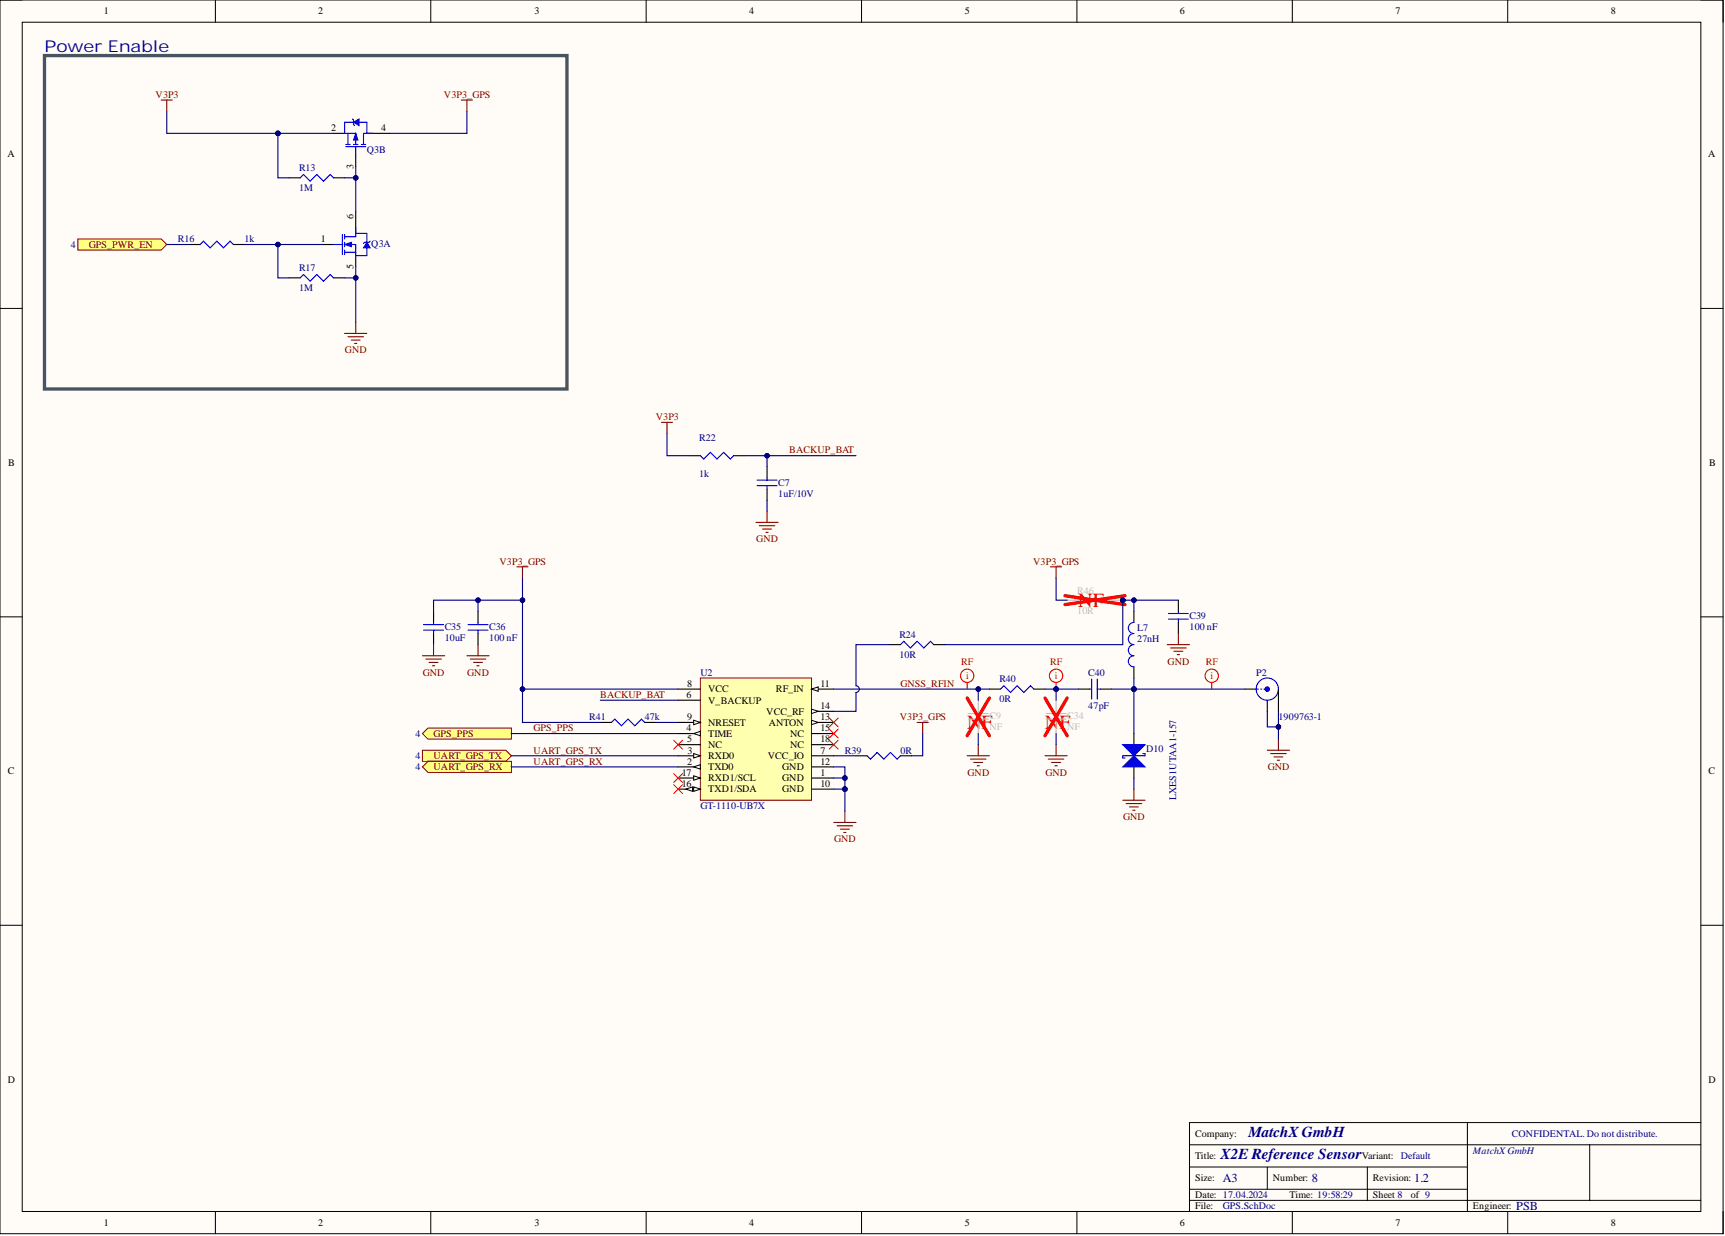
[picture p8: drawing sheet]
<svg xmlns="http://www.w3.org/2000/svg" width="393mm" height="282mm" viewBox="0 0 393 282" stroke-linecap="round" stroke-linejoin="round" font-family="sans-serif">
<path d="M0 0h392.9v281.3h-392.9z" fill-rule="evenodd" fill="#fffcf8"/>
<path d="M0 0h392.9v281.3h-392.9z" fill="none" stroke="#000" stroke-width=".23"/>
<path d="M5.1 5.1h382.7v271.2h-382.7z" fill-rule="evenodd" fill="#fffcf8"/>
<g fill="none" stroke="#000" stroke-width=".23">
<path d="M0 0h5.1M49.1 0v5.1M98.2 0v5.1M147.3 0v5.1M196.5 0v5.1M245.6 0v5.1M294.7 0v5.1M343.8 0v5.1M387.8 0h5.1v5.1M5.1 5.1h382.7v271.2h-382.7zM0 70.3h5.1M387.8 70.3h5.1"/>
<path d="M0 140.7h5.1M387.8 140.7h5.1M0 211h5.1M387.8 211h5.1M334.6 256v20.3M387.8 256h-116.6v20.3M49.1 276.3v5M98.2 276.3v5M147.3 276.3v5M196.5 276.3v5M245.6 276.3v5M271.2 261.1h116.6"/>
<path d="M271.2 266.1h63.4M271.2 273.7h116.6M271.2 271.2h63.4M289 266.1v5.1M294.7 276.3v5M311.8 266.1v7.6M343.8 276.3v5M362.5 261.1v12.6M392.9 276.3v5"/>
</g>
<g fill="none" stroke="#00f" stroke-width=".25">
<path d="M45.6 55.8l.8-.8 1.5 1.5 1.5-1.5 1.6 1.5 1.5-1.5 .7 .8M76 55.8h2.1M78.1 53.5v4.5M78.6 54h2.5M78.6 55.8h2.5v2.5M78.6 57.5h2.5M78.6 53.5v1M78.6 55.3v1M78.6 57v1M159.7 103.9l.8 .8 1.5-1.5 1.5 1.5 1.5-1.5 1.5 1.5 .8-.8M172.6 110.8h4.6M172.6 109.5h4.6"/>
<path d="M174.9 109v.5M174.9 110.8v.7"/>
</g>
<path d="M43.1 55.8h2.5M53.2 55.8h2.6M73.5 55.8h2.5M81.1 58.3v2.5M157.2 103.9h2.5M167.3 103.9h2.5M174.9 106.5v2.5M174.9 111.5v2.6" fill="none" stroke="#000" stroke-width=".25"/>
<path d="M172.4 119.1h5M173.1 119.9h3.6M174.9 116.6v2.5M173.9 120.6h2M174.7 121.4h.5" fill="none" stroke="#800000" stroke-width=".25"/>
<path d="M78.6 55.8l1.5-.5v1z" fill="#00f"/>
<path d="M78.6 55.8l1.5-.5v1z" fill="none" stroke="#00f" stroke-width=".23"/>
<path d="M81.1 53.2v.8M83.7 56.5v1.8h-2.6M83.7 53.2v2.1" fill="none" stroke="#00f" stroke-width=".25"/>
<path d="M81.1 48.2v3.8" fill="none" stroke="#000" stroke-width=".25"/>
<path d="M83.7 55.3l.7 1.2h-1.5z" fill="#00f"/>
<path d="M83.7 55.3l.7 1.2h-1.5z" fill="none" stroke="#00f" stroke-width=".23"/>
<path d="M78.6 30.4h2.5v2.5M78.8 33.5h4.6M78.8 32.9h1M79.3 30.4v2.5M80.6 32.9h1M81.1 33.5v2M82.4 32.9h1M82.9 30.4v2.5M83.7 27.9v2.5M81.1 52v1.2h2.6M84.4 55l-.2 .3h-1.1l-.2 .2" fill="none" stroke="#00f" stroke-width=".25"/>
<path d="M76 30.4h2.6M81.1 35.5v2.5M84.9 30.4h3.8" fill="none" stroke="#000" stroke-width=".25"/>
<path d="M81.1 30.4l.5 1.5h-1z" fill="#00f"/>
<path d="M81.1 30.4l.5 1.5h-1z" fill="none" stroke="#00f" stroke-width=".23"/>
<path d="M78.6 27.9v2.5M82.9 30.4h.8" fill="none" stroke="#00f" stroke-width=".25"/>
<path d="M80.6 27.9l1.3-.8v1.5z" fill="#00f"/>
<path d="M80.6 27.9l1.3-.8v1.5z" fill="none" stroke="#00f" stroke-width=".23"/>
<path d="M78.6 27.9h2M80.4 27.1l.2 .3v1l.3 .2M81.9 27.9h1.8M83.7 30.4h1.2" fill="none" stroke="#00f" stroke-width=".25"/>
<path d="M17.7 54.5h19.1l1.2 1.3-1.2 1.2h-19.1z" fill-rule="evenodd" fill="#ffff80"/>
<path d="M17.7 54.5h19.1l1.2 1.3-1.2 1.2h-19.1z" fill="none" stroke="#800000" stroke-width=".23"/>
<path d="M36.8 22.8h2.5M38 22.8v2.5M105.2 22.8h2.5M106.5 22.8v2.5M78.6 76h5.1M79.3 76.8h3.6M80.1 77.6h2M80.9 78.3h.5M81.1 73.5v2.5" fill="none" stroke="#800000" stroke-width=".25"/>
<path d="M68.4 40.6l.8-.8 1.5 1.5 1.5-1.5 1.6 1.5 1.5-1.5 .7 .8M68.4 63.4l.8-.8 1.5 1.5 1.5-1.5 1.6 1.5 1.5-1.5 .7 .8" fill="none" stroke="#00f" stroke-width=".25"/>
<path d="M65.9 40.6h2.5M76 40.6h2.6M65.9 63.4h2.5M76 63.4h2.6" fill="none" stroke="#000" stroke-width=".25"/>
<path d="M10.1 12.7h119.2v76h-119.2z" fill="none" stroke="#46555f" stroke-width=".76"/>
<path d="M159.7 154.6h25.3v27.9h-25.3z" fill-rule="evenodd" fill="#ffffb0"/>
<path d="M159.7 154.6h25.3v27.9h-25.3z" fill="none" stroke="#800000" stroke-width=".23"/>
<path d="M185 174.9h5.1M185 164.8h5.1" fill="none" stroke="#000" stroke-width=".25"/>
<path d="M185 164.2l1.6 .6-1.6 .5z" fill="#f8fcff"/>
<path d="M185 164.2l1.6 .6-1.6 .5z" fill="none" stroke="#000" stroke-width=".23"/>
<path d="M185 162.2h5.1" fill="none" stroke="#000" stroke-width=".25"/>
<path d="M185 161.7l1.6 .5-1.6 .5z" fill="#f8fcff"/>
<path d="M185 161.7l1.6 .5-1.6 .5z" fill="none" stroke="#000" stroke-width=".23"/>
<path d="M154.6 180h5.1M185 167.3h5.1" fill="none" stroke="#000" stroke-width=".25"/>
<path d="M158.2 179.5l1.5 .5-1.5 .5z" fill="#f8fcff"/>
<path d="M158.2 179.5l1.5 .5-1.5 .5z" fill="none" stroke="#000" stroke-width=".23"/>
<path d="M156.4 180l1.5-.5v1z" fill="#f8fcff"/>
<path d="M156.4 180l1.5-.5v1z" fill="none" stroke="#000" stroke-width=".23"/>
<path d="M154.6 177.4h5.1" fill="none" stroke="#000" stroke-width=".25"/>
<path d="M158.2 176.9l1.5 .5-1.5 .5z" fill="#f8fcff"/>
<path d="M158.2 176.9l1.5 .5-1.5 .5z" fill="none" stroke="#000" stroke-width=".23"/>
<path d="M154.6 174.9h5.1M185 169.8h5.1M185 177.4h5.1" fill="none" stroke="#000" stroke-width=".25"/>
<path d="M158.2 174.9l1.5-.5v1z" fill="#f8fcff"/>
<path d="M158.2 174.9l1.5-.5v1z" fill="none" stroke="#000" stroke-width=".23"/>
<path d="M154.6 172.4h5.1" fill="none" stroke="#000" stroke-width=".25"/>
<path d="M158.2 171.9l1.5 .5-1.5 .5z" fill="#f8fcff"/>
<path d="M158.2 171.9l1.5 .5-1.5 .5z" fill="none" stroke="#000" stroke-width=".23"/>
<path d="M154.6 167.3h5.1" fill="none" stroke="#000" stroke-width=".25"/>
<path d="M158.2 167.3l1.5-.5v1z" fill="#f8fcff"/>
<path d="M158.2 167.3l1.5-.5v1z" fill="none" stroke="#000" stroke-width=".23"/>
<path d="M154.6 159.7h5.1M154.6 157.1h5.1M154.6 169.8h5.1M154.6 164.8h5.1M185 172.4h5.1" fill="none" stroke="#000" stroke-width=".25"/>
<path d="M158.2 164.2l1.5 .6-1.5 .5z" fill="#f8fcff"/>
<path d="M158.2 164.2l1.5 .6-1.5 .5z" fill="none" stroke="#000" stroke-width=".23"/>
<path d="M185 157.1h5.1M185 180h5.1" fill="none" stroke="#000" stroke-width=".25"/>
<path d="M185 157.1l1.6-.5v1.1z" fill="#f8fcff"/>
<path d="M185 157.1l1.6-.5v1.1z" fill="none" stroke="#000" stroke-width=".23"/>
<path d="M139.4 164.8l.8-.8 1.5 1.5 1.5-1.5 1.5 1.5 1.6-1.5 .7 .8" fill="none" stroke="#00f" stroke-width=".25"/>
<path d="M136.9 164.8h2.5M147 164.8h2.6" fill="none" stroke="#000" stroke-width=".25"/>
<path d="M190.1 187.6h5.1M190.9 188.3h3.5M191.6 189.1h2.1M192.4 189.8h.5M192.7 185v2.6" fill="none" stroke="#800000" stroke-width=".25"/>
<path d="M96.3 171.1h19l1.3 1.3-1.3 1.2h-19z" fill-rule="evenodd" fill="#ffff80"/>
<path d="M96.3 171.1h19l1.3 1.3-1.3 1.2h-19z" fill="none" stroke="#800000" stroke-width=".23"/>
<path d="M96.3 174.9l1.3-1.3h19v2.6h-19z" fill-rule="evenodd" fill="#ffff80"/>
<path d="M96.3 174.9l1.3-1.3h19v2.6h-19z" fill="none" stroke="#800000" stroke-width=".23"/>
<path d="M96.3 167.3l1.3-1.3h19v2.6h-19z" fill-rule="evenodd" fill="#ffff80"/>
<path d="M96.3 167.3l1.3-1.3h19v2.6h-19z" fill="none" stroke="#800000" stroke-width=".23"/>
<path d="M153.6 178.9l2 2.1M153.6 176.4l2 2M155.6 178.9l-2 2.1M155.6 176.4l-2 2M189.1 166.3l2 2M189.1 168.8l2 2M189.1 163.7l2 2.1M191.1 166.3l-2 2M191.1 168.8l-2 2M191.1 163.7l-2 2.1" fill="none" stroke="#f00" stroke-width=".23"/>
<path d="M117.9 129.3h2.5M119.1 129.3v2.5M96.3 149.5h5.1M97.1 150.3h3.5M97.8 151.1h2.1M98.6 151.8h.5M98.9 147v2.5M106.5 149.5h5M107.2 150.3h3.6M108 151.1h2M108.7 151.8h.6M109 147v2.5" fill="none" stroke="#800000" stroke-width=".25"/>
<path d="M96.6 143.7h4.5M96.6 142.4h4.5M98.9 141.9v.5M98.9 143.7v.8M106.7 143.7h4.6M106.7 142.4h4.6M109 141.9v.5M109 143.7v.8" fill="none" stroke="#00f" stroke-width=".25"/>
<path d="M98.9 139.4v2.5M109 139.4v2.5M98.9 144.5v2.5M109 144.5v2.5M283.9 157.1h2.5M289 159.7v2.5" fill="none" stroke="#000" stroke-width=".25"/>
<circle cx="289" cy="157.2" r=".51" fill="#00f"/>
<g fill="none" stroke="#00f" stroke-width=".25">
<path d="M286.7 157.1h.3M287.5 157.1h.2M288.2 157.1h.3"/>
<circle cx="289" cy="157.2" r="2.53"/>
<circle cx="289" cy="157.2" r=".51"/>
</g>
<path d="M291.5 157.1v5.1" fill="none" stroke="#000" stroke-width=".25"/>
<path d="M289 171.1h5M289.7 171.9h3.6M290.5 172.6h2M291.3 173.4h.5M291.5 168.6v2.5" fill="none" stroke="#800000" stroke-width=".25"/>
<g fill="none" stroke="#f00" stroke-width=".25">
<path d="M220.5 155.6v1.5M240.8 155.6v1.5"/>
<circle cx="220.5" cy="154.1" r="1.52"/>
<circle cx="240.8" cy="154.1" r="1.52"/>
</g>
<circle cx="240.8" cy="157.2" r=".51" fill="#000080"/>
<circle cx="240.8" cy="157.2" r=".51" fill="none" stroke="#000080" stroke-width=".23"/>
<path d="M258.6 167.3v2.5M258.6 174.9v2.5" fill="none" stroke="#000" stroke-width=".25"/>
<path d="M256 169.8h5.1l-2.5 2.6z" fill="#00f"/>
<path d="M256 169.8h5.1l-2.5 2.6zM260.6 171.9h.5v.5h-5.1v.5h.5" fill="none" stroke="#00f" stroke-width=".25"/>
<path d="M256 174.9l2.6-2.5 2.5 2.5z" fill="#00f"/>
<path d="M228.1 157.1l.8-.7 1.5 1.5 1.5-1.5 1.6 1.5 1.5-1.5 .7 .7M248.4 157.1h.5M248.9 154.9v4.5M250.2 157.1h.8M250.2 154.9v4.5M258.6 141.9a1.27 1.27 0 0 0-1.3 1.3 1.27 1.27 0 0 0 1.3 1.3 1.27 1.27 0 0 0-1.3 1.2 1.27 1.27 0 0 0 1.3 1.3 1.27 1.27 0 0 0-1.3 1.3 1.27 1.27 0 0 0 1.3 1.2 1.27 1.27 0 0 0-1.3 1.3 1.27 1.27 0 0 0 1.3 1.3M256 174.9l2.6-2.5 2.5 2.5z" fill="none" stroke="#00f" stroke-width=".25"/>
<g fill="none" stroke="#800000" stroke-width=".25">
<path d="M220.5 172.4h5.1M221.3 173.1h3.5M222.1 173.9h2M222.8 174.6h.5M223.1 169.8v2.6M238.3 172.4h5.1M239 173.1h3.6M239.8 173.9h2M240.6 174.6h.5M240.8 169.8v2.6M258.6 180v2.5M256 182.5h5.1"/>
<path d="M256.8 183.3h3.5M257.5 184h2.1M258.3 184.8h.5"/>
</g>
<path d="M258.6 139.4v2.5M225.6 157.1h2.5M235.7 157.1h2.6M245.9 157.1h2.5M251 157.1h2.5M258.6 152.1v2.5" fill="none" stroke="#000" stroke-width=".25"/>
<path d="M223.1 159.7v3M240.8 159.7v3M220.8 164h4.6M220.8 162.7h4.6M223.1 164v3.3M238.5 164h4.6M238.5 162.7h4.6M240.8 164v3.3" fill="none" stroke="#bfbebc" stroke-width=".25"/>
<path d="M220.5 159.2l5.1 8.6M225.6 159.2l-5.1 8.6M238.3 159.2l5.1 8.6M243.4 159.2l-5.1 8.6" fill="none" stroke="#f00" stroke-width=".76"/>
<circle cx="256" cy="136.9" r=".51" fill="#000080"/>
<circle cx="256" cy="136.9" r=".51" fill="none" stroke="#000080" stroke-width=".23"/>
<path d="M243.4 136.9h2.5l.7-.8 1.6 1.5 1.5-1.5 1.5 1.5 1.5-1.5 .8 .8h2.5" fill="none" stroke="#bfbebc" stroke-width=".25"/>
<circle cx="256" cy="136.9" r=".51" fill="#000080"/>
<circle cx="256" cy="136.9" r=".51" fill="none" stroke="#000080" stroke-width=".23"/>
<path d="M242.8 135.9l13.7 2M256.5 135.9l-13.7 2" fill="none" stroke="#f00" stroke-width=".76"/>
<path d="M150.8 96.3h2.6M152.1 96.3v2.6M239.5 129.3h2.6M240.8 129.3v2.5M266.2 147h5M266.9 147.8h3.6M267.7 148.5h2M268.4 149.3h.6M268.7 144.5v2.5" fill="none" stroke="#800000" stroke-width=".25"/>
<path d="M266.4 139.9h4.6M268.7 139.4v.5M205.3 147l.8-.7 1.5 1.5 1.5-1.5 1.6 1.5 1.5-1.5 .7 .7M266.4 141.2h4.6M268.7 141.2v.7" fill="none" stroke="#00f" stroke-width=".25"/>
<path d="M268.7 136.9v2.5M202.8 147h2.5M212.9 147h2.6M268.7 141.9v2.6" fill="none" stroke="#000" stroke-width=".25"/>
<g fill="none" stroke="#f00" stroke-width=".25">
<path d="M276.3 155.6v1.5"/>
<circle cx="276.3" cy="154.1" r="1.52"/>
</g>
<path d="M153.6 168.8l2 2M155.6 168.8l-2 2" fill="none" stroke="#f00" stroke-width=".23"/>
<path d="M78.6 40.6h2.5M152.1 98.9v5h5.1M174.9 114.1v2.5" fill="none" stroke="#000080" stroke-width=".25"/>
<circle cx="81.1" cy="40.6" r=".51" fill="#000080"/>
<circle cx="81.1" cy="40.6" r=".51" fill="none" stroke="#000080" stroke-width=".23"/>
<path d="M38 55.8h5.1M63.4 55.8v7.6h2.5" fill="none" stroke="#000080" stroke-width=".25"/>
<circle cx="63.4" cy="55.8" r=".51" fill="#000080"/>
<circle cx="63.4" cy="55.8" r=".51" fill="none" stroke="#000080" stroke-width=".23"/>
<path d="M78.6 63.4h2.5" fill="none" stroke="#000080" stroke-width=".25"/>
<circle cx="81.1" cy="63.4" r=".51" fill="#000080"/>
<circle cx="81.1" cy="63.4" r=".51" fill="none" stroke="#000080" stroke-width=".23"/>
<path d="M63.4 30.4h12.6" fill="none" stroke="#000080" stroke-width=".25"/>
<circle cx="63.4" cy="30.4" r=".51" fill="#000080"/>
<circle cx="63.4" cy="30.4" r=".51" fill="none" stroke="#000080" stroke-width=".23"/>
<path d="M63.4 30.4v10.2h2.5" fill="none" stroke="#000080" stroke-width=".25"/>
<circle cx="63.4" cy="30.4" r=".51" fill="#000080"/>
<circle cx="63.4" cy="30.4" r=".51" fill="none" stroke="#000080" stroke-width=".23"/>
<path d="M38 25.3v5.1h25.4" fill="none" stroke="#000080" stroke-width=".25"/>
<circle cx="63.4" cy="30.4" r=".51" fill="#000080"/>
<circle cx="63.4" cy="30.4" r=".51" fill="none" stroke="#000080" stroke-width=".23"/>
<path d="M106.5 25.3v5.1h-17.8M55.8 55.8h17.7" fill="none" stroke="#000080" stroke-width=".25"/>
<circle cx="63.4" cy="55.8" r=".51" fill="#000080"/>
<circle cx="63.4" cy="55.8" r=".51" fill="none" stroke="#000080" stroke-width=".23"/>
<path d="M81.1 60.8v12.7" fill="none" stroke="#000080" stroke-width=".25"/>
<circle cx="81.1" cy="63.4" r=".51" fill="#000080"/>
<circle cx="81.1" cy="63.4" r=".51" fill="none" stroke="#000080" stroke-width=".23"/>
<path d="M81.1 38v10.2" fill="none" stroke="#000080" stroke-width=".25"/>
<circle cx="81.1" cy="40.6" r=".51" fill="#000080"/>
<circle cx="81.1" cy="40.6" r=".51" fill="none" stroke="#000080" stroke-width=".23"/>
<path d="M192.7 180v5" fill="none" stroke="#000080" stroke-width=".25"/>
<circle cx="192.7" cy="180" r=".51" fill="#000080"/>
<circle cx="192.7" cy="180" r=".51" fill="none" stroke="#000080" stroke-width=".23"/>
<path d="M109 136.9v2.5M116.6 174.9h38M116.6 172.4h38M116.6 167.3h38" fill="none" stroke="#000080" stroke-width=".25"/>
<circle cx="109" cy="136.9" r=".51" fill="#000080"/>
<circle cx="109" cy="136.9" r=".51" fill="none" stroke="#000080" stroke-width=".23"/>
<path d="M119.1 157.1v7.7h17.8M136.9 159.7h17.7M149.6 164.8h5" fill="none" stroke="#000080" stroke-width=".25"/>
<circle cx="119.1" cy="157.1" r=".51" fill="#000080"/>
<circle cx="119.1" cy="157.1" r=".51" fill="none" stroke="#000080" stroke-width=".23"/>
<path d="M190.1 177.4h2.6" fill="none" stroke="#000080" stroke-width=".25"/>
<circle cx="192.7" cy="177.4" r=".51" fill="#000080"/>
<circle cx="192.7" cy="177.4" r=".51" fill="none" stroke="#000080" stroke-width=".23"/>
<path d="M190.1 180h2.6" fill="none" stroke="#000080" stroke-width=".25"/>
<circle cx="192.7" cy="180" r=".51" fill="#000080"/>
<circle cx="192.7" cy="180" r=".51" fill="none" stroke="#000080" stroke-width=".23"/>
<path d="M258.6 177.4v2.6M289 162.2v3.6h2.5v2.8" fill="none" stroke="#000080" stroke-width=".25"/>
<circle cx="291.5" cy="165.8" r=".51" fill="#000080"/>
<circle cx="291.5" cy="165.8" r=".51" fill="none" stroke="#000080" stroke-width=".23"/>
<path d="M291.5 162.2v3.6" fill="none" stroke="#000080" stroke-width=".25"/>
<circle cx="291.5" cy="165.8" r=".51" fill="#000080"/>
<circle cx="291.5" cy="165.8" r=".51" fill="none" stroke="#000080" stroke-width=".23"/>
<path d="M258.6 157.1v10.2" fill="none" stroke="#000080" stroke-width=".25"/>
<circle cx="258.6" cy="157.2" r=".51" fill="#000080"/>
<circle cx="258.6" cy="157.2" r=".51" fill="none" stroke="#000080" stroke-width=".23"/>
<path d="M240.8 157.1v2.6" fill="none" stroke="#000080" stroke-width=".25"/>
<circle cx="240.8" cy="157.2" r=".51" fill="#000080"/>
<circle cx="240.8" cy="157.2" r=".51" fill="none" stroke="#000080" stroke-width=".23"/>
<path d="M225.6 157.1h-2.5v2.6M223.1 167.3v2.5M240.8 167.3v2.5" fill="none" stroke="#000080" stroke-width=".25"/>
<circle cx="223.1" cy="157.2" r=".51" fill="#000080"/>
<circle cx="223.1" cy="157.2" r=".51" fill="none" stroke="#000080" stroke-width=".23"/>
<path d="M253.5 157.1h5.1" fill="none" stroke="#000080" stroke-width=".25"/>
<circle cx="258.6" cy="157.2" r=".51" fill="#000080"/>
<circle cx="258.6" cy="157.2" r=".51" fill="none" stroke="#000080" stroke-width=".23"/>
<path d="M258.6 157.1h25.3" fill="none" stroke="#000080" stroke-width=".25"/>
<circle cx="258.6" cy="157.2" r=".51" fill="#000080"/>
<circle cx="258.6" cy="157.2" r=".51" fill="none" stroke="#000080" stroke-width=".23"/>
<path d="M258.6 154.6v2.5" fill="none" stroke="#000080" stroke-width=".25"/>
<circle cx="258.6" cy="157.2" r=".51" fill="#000080"/>
<circle cx="258.6" cy="157.2" r=".51" fill="none" stroke="#000080" stroke-width=".23"/>
<path d="M256 136.9h2.6v2.5" fill="none" stroke="#000080" stroke-width=".25"/>
<circle cx="256" cy="136.9" r=".51" fill="#000080"/>
<circle cx="256" cy="136.9" r=".51" fill="none" stroke="#000080" stroke-width=".23"/>
<circle cx="258.6" cy="136.9" r=".51" fill="#000080"/>
<circle cx="258.6" cy="136.9" r=".51" fill="none" stroke="#000080" stroke-width=".23"/>
<path d="M240.8 131.8v5.1h2.6M258.6 136.9h10.1" fill="none" stroke="#000080" stroke-width=".25"/>
<circle cx="258.6" cy="136.9" r=".51" fill="#000080"/>
<circle cx="258.6" cy="136.9" r=".51" fill="none" stroke="#000080" stroke-width=".23"/>
<path d="M256 136.9v10.1h-40.5" fill="none" stroke="#000080" stroke-width=".25"/>
<circle cx="256" cy="136.9" r=".51" fill="#000080"/>
<circle cx="256" cy="136.9" r=".51" fill="none" stroke="#000080" stroke-width=".23"/>
<path d="M190.1 157.1h33" fill="none" stroke="#000080" stroke-width=".25"/>
<circle cx="223.1" cy="157.2" r=".51" fill="#000080"/>
<circle cx="223.1" cy="157.2" r=".51" fill="none" stroke="#000080" stroke-width=".23"/>
<path d="M119.1 136.9h-20.2v2.5M202.8 147h-7.6v9.4a.76 .76 0 0 1 .7 .7 .76 .76 0 0 1-.7 .8v4.3h-5.1" fill="none" stroke="#000080" stroke-width=".25"/>
<circle cx="109" cy="136.9" r=".51" fill="#000080"/>
<circle cx="109" cy="136.9" r=".51" fill="none" stroke="#000080" stroke-width=".23"/>
<circle cx="119.1" cy="136.9" r=".51" fill="#000080"/>
<circle cx="119.1" cy="136.9" r=".51" fill="none" stroke="#000080" stroke-width=".23"/>
<path d="M119.1 131.8v25.3h35.5" fill="none" stroke="#000080" stroke-width=".25"/>
<circle cx="119.1" cy="136.9" r=".51" fill="#000080"/>
<circle cx="119.1" cy="136.9" r=".51" fill="none" stroke="#000080" stroke-width=".23"/>
<circle cx="119.1" cy="157.1" r=".51" fill="#000080"/>
<circle cx="119.1" cy="157.1" r=".51" fill="none" stroke="#000080" stroke-width=".23"/>
<path d="M190.1 174.9h2.6v5.1" fill="none" stroke="#000080" stroke-width=".25"/>
<circle cx="192.7" cy="180" r=".51" fill="#000080"/>
<circle cx="192.7" cy="180" r=".51" fill="none" stroke="#000080" stroke-width=".23"/>
<circle cx="192.7" cy="177.4" r=".51" fill="#000080"/>
<circle cx="192.7" cy="177.4" r=".51" fill="none" stroke="#000080" stroke-width=".23"/>
<path d="M238.3 157.1h7.6" fill="none" stroke="#000080" stroke-width=".25"/>
<circle cx="240.8" cy="157.2" r=".51" fill="#000080"/>
<circle cx="240.8" cy="157.2" r=".51" fill="none" stroke="#000080" stroke-width=".23"/>
<path d="M174.9 103.9v2.6" fill="none" stroke="#000080" stroke-width=".25"/>
<circle cx="174.9" cy="103.9" r=".51" fill="#000080"/>
<circle cx="174.9" cy="103.9" r=".51" fill="none" stroke="#000080" stroke-width=".23"/>
<path d="M169.8 103.9h25.4" fill="none" stroke="#000080" stroke-width=".25"/>
<circle cx="174.9" cy="103.9" r=".51" fill="#000080"/>
<circle cx="174.9" cy="103.9" r=".51" fill="none" stroke="#000080" stroke-width=".23"/>
<path d="M197.7 172.4l.8 .7 1.5-1.5 1.5 1.5 1.5-1.5 1.6 1.5 .7-.7" fill="none" stroke="#00f" stroke-width=".25"/>
<path d="M195.2 172.4h2.5M205.3 172.4h2.6" fill="none" stroke="#000" stroke-width=".25"/>
<path d="M209.1 164.8h2.6M210.4 164.8v2.5" fill="none" stroke="#800000" stroke-width=".25"/>
<path d="M190.1 172.4h5.1M210.4 167.3v5.1h-2.5" fill="none" stroke="#000080" stroke-width=".25"/>
<g font-size="4.6" fill="#f00">
<text x="245.9" y="138.4">NF</text>
<text x="220.5" y="166.3">NF</text>
<text x="238.3" y="166.3">NF</text>
</g>
<text font-size="3.7" fill="#000080" x="10.1" y="11.9">Power Enable</text>
<g font-size="3.5" fill="#000080">
<text x="284.7" y="259.3">MatchX GmbH</text>
<text x="278.3" y="264.4">X2E Reference Sensor</text>
</g>
<g font-size="2.8" fill="#000080">
<text x="278.8" y="269.6">A3</text>
<text x="299.1" y="269.6">8</text>
<text x="322.4" y="269.6">1.2</text>
<text x="345.8" y="275.9">PSB</text>
</g>
<g font-size="2.3">
<text x="23.7" y="3.3">1</text>
<text x="72.6" y="3.3">2</text>
<text x="121.8" y="3.3">3</text>
<text x="170.9" y="3.3">4</text>
<text x="220" y="3.3">5</text>
<text x="269" y="3.3">6</text>
<text x="318.2" y="3.3">7</text>
<text x="367.3" y="3.3">8</text>
<text x="75.5" y="29.9">2</text>
<text x="86.9" y="29.9">4</text>
<text x="1.7" y="35.9">A</text>
<text x="389.5" y="35.9">A</text>
<text x="80.6" y="38.4" transform="rotate(-90 80.6 38.4)">3</text>
<text x="80.6" y="49.9" transform="rotate(-90 80.6 49.9)">6</text>
<text x="73.2" y="55.3">1</text>
<text x="80.6" y="61.3" transform="rotate(-90 80.6 61.3)">5</text>
<text x="1.9" y="106.3">B</text>
<text x="389.7" y="106.3">B</text>
<text x="156.6" y="159.2">6</text>
<text x="156.7" y="156.6">8</text>
<text x="161.5" y="160.4">V_BACKUP</text>
<text x="161.5" y="157.9">VCC</text>
<text x="176.9" y="157.9">RF_IN</text>
<text x="187.1" y="161.7">14</text>
<text x="187.1" y="156.6">11</text>
<text x="156.6" y="166.8">4</text>
<text x="156.7" y="164.2">9</text>
<text x="161.5" y="165.5">NRESET</text>
<text x="174.7" y="163">VCC_RF</text>
<text x="175.3" y="165.5">ANTON</text>
<text x="187.1" y="164.2">13</text>
<text x="187.1" y="166.8">15</text>
<text x="156.7" y="169.3">5</text>
<text x="156.7" y="171.9">3</text>
<text x="161.5" y="173.1">RXD0</text>
<text x="161.5" y="168">TIME</text>
<text x="161.5" y="170.6">NC</text>
<text x="175.1" y="173.1">VCC_IO</text>
<text x="180.1" y="168">NC</text>
<text x="180.1" y="170.6">NC</text>
<text x="187.1" y="169.3">18</text>
<text x="187.1" y="171.9">7</text>
<text x="1.8" y="176.6">C</text>
<text x="155.5" y="179.5">16</text>
<text x="155.5" y="176.9">17</text>
<text x="156.7" y="174.4">2</text>
<text x="161.5" y="178.2">RXD1/SCL</text>
<text x="161.5" y="175.7">TXD0</text>
<text x="178.4" y="175.7">GND</text>
<text x="178.4" y="178.2">GND</text>
<text x="187.1" y="174.4">12</text>
<text x="187.1" y="176.9">1</text>
<text x="187.1" y="179.5">10</text>
<text x="389.6" y="176.6">C</text>
<text x="161.5" y="180.7">TXD1/SDA</text>
<text x="178.4" y="180.7">GND</text>
<text x="1.8" y="247">D</text>
<text x="389.6" y="247">D</text>
<text x="272.5" y="259.3">Company:</text>
<text x="272.5" y="264.4">Title:</text>
<text x="272.5" y="269.4">Size:</text>
<text x="290.2" y="269.4">Number:</text>
<text x="310.5" y="264.4">Variant:</text>
<text x="313.1" y="269.4">Revision:</text>
<text x="272.5" y="273.2">Date: 17.04.2024</text>
<text x="272.5" y="275.8">File:</text>
<text x="294" y="273.2">Time: 19:58:29</text>
<text x="313.1" y="273.2">Sheet 8</text>
<text x="321.7" y="273.2">of 9</text>
<text x="335.9" y="275.8">Engineer:</text>
<text x="23.7" y="279.6">1</text>
<text x="72.6" y="279.6">2</text>
<text x="121.8" y="279.6">3</text>
<text x="170.9" y="279.6">4</text>
<text x="220" y="279.6">5</text>
<text x="269" y="279.6">6</text>
<text x="318.2" y="279.6">7</text>
<text x="367.3" y="279.6">8</text>
</g>
<g font-size="2.3" fill="#800000">
<text x="35.5" y="22.3">V3P3</text>
<text x="101.2" y="22.3">V3P3_GPS</text>
<text x="20.3" y="56.5">GPS_PWR_EN</text>
<text x="78.7" y="80.6">GND</text>
<text x="149.6" y="95.8">V3P3</text>
<text x="180" y="103.4">BACKUP_BAT</text>
<text x="172.5" y="123.7">GND</text>
<text x="113.9" y="128.8">V3P3_GPS</text>
<text x="235.6" y="128.8">V3P3_GPS</text>
<text x="96.4" y="154.1">GND</text>
<text x="106.6" y="154.1">GND</text>
<text x="266.3" y="151.6">GND</text>
<text x="136.9" y="159.2">BACKUP_BAT</text>
<text x="205.3" y="156.6">GNSS_RFIN</text>
<text x="121.7" y="166.8">GPS_PPS</text>
<text x="205.2" y="164.2">V3P3_GPS</text>
<text x="98.9" y="173.1">UART_GPS_TX</text>
<text x="98.9" y="168">GPS_PPS</text>
<text x="121.7" y="171.9">UART_GPS_TX</text>
<text x="98.9" y="175.7">UART_GPS_RX</text>
<text x="121.7" y="174.4">UART_GPS_RX</text>
<text x="220.6" y="176.9">GND</text>
<text x="238.4" y="176.9">GND</text>
<text x="289.1" y="175.7">GND</text>
<text x="256.1" y="187.1">GND</text>
<text x="190.2" y="192.1">GND</text>
</g>
<g font-size="2.3" fill="#000080">
<text x="83.7" y="35">Q3B</text>
<text x="68.2" y="39">R13</text>
<text x="68.2" y="43.6">1M</text>
<text x="16.1" y="56.5">4</text>
<text x="40.6" y="55.3">R16</text>
<text x="55.8" y="55.3">1k</text>
<text x="84.7" y="56.3">Q3A</text>
<text x="68.2" y="61.8">R17</text>
<text x="68.2" y="66.4">1M</text>
<text x="159.4" y="100.6">R22</text>
<text x="159.4" y="108.7">1k</text>
<text x="177.4" y="110.8">C7</text>
<text x="177.4" y="113.3">1uF/10V</text>
<text x="101.4" y="143.7">C35</text>
<text x="111.5" y="143.7">C36</text>
<text x="259.3" y="144">L7</text>
<text x="271.2" y="141.2">C39</text>
<text x="271.2" y="143.7">100 nF</text>
<text x="101.4" y="146.3">10uF</text>
<text x="111.5" y="146.3">100 nF</text>
<text x="205.1" y="145.5">R24</text>
<text x="259.3" y="146.5">27nH</text>
<text x="159.7" y="154.1">U2</text>
<text x="205.1" y="150.1">10R</text>
<text x="227.9" y="155.6">R40</text>
<text x="248.2" y="154.1">C40</text>
<text x="286.4" y="154.1">P2</text>
<text x="227.9" y="160.2">0R</text>
<text x="248.2" y="161.7">47pF</text>
<text x="134.4" y="164.2">R41</text>
<text x="147" y="164.2">47k</text>
<text x="291.5" y="164.2">1909763-1</text>
<text x="94.7" y="173.1">4</text>
<text x="94.7" y="168">4</text>
<text x="192.7" y="171.9">R39</text>
<text x="205.3" y="171.9">0R</text>
<text x="261.3" y="171.6">D10</text>
<text x="94.7" y="175.7">4</text>
<text x="159.7" y="184.5">GT-1110-UB7X</text>
<text x="268.2" y="182.5" transform="rotate(-90 268.2 182.5)">LXES1UTAA1-157</text>
<text x="335.9" y="263.1">MatchXGmbH</text>
<text x="344.7" y="259.3">CONFIDENTAL. Do not distribute.</text>
<text x="319.4" y="264.4">Default</text>
<text x="278.8" y="275.8">GPS.SchDoc</text>
</g>
<g font-size="2.3" fill="#bfbebc">
<text x="245.6" y="135.4">R46</text>
<text x="245.6" y="139.9">10R</text>
<text x="225.6" y="164">C9</text>
<text x="225.6" y="166.5">NF</text>
<text x="243.4" y="164">C34</text>
<text x="243.4" y="166.5">NF</text>
</g>
<g font-size="2.3" fill="#f00">
<text x="219.2" y="151.6">RF</text>
<text x="220.3" y="154.9">i</text>
<text x="239.5" y="151.6">RF</text>
<text x="240.6" y="154.9">i</text>
<text x="275" y="151.6">RF</text>
<text x="276.1" y="154.9">i</text>
</g>
</svg>
